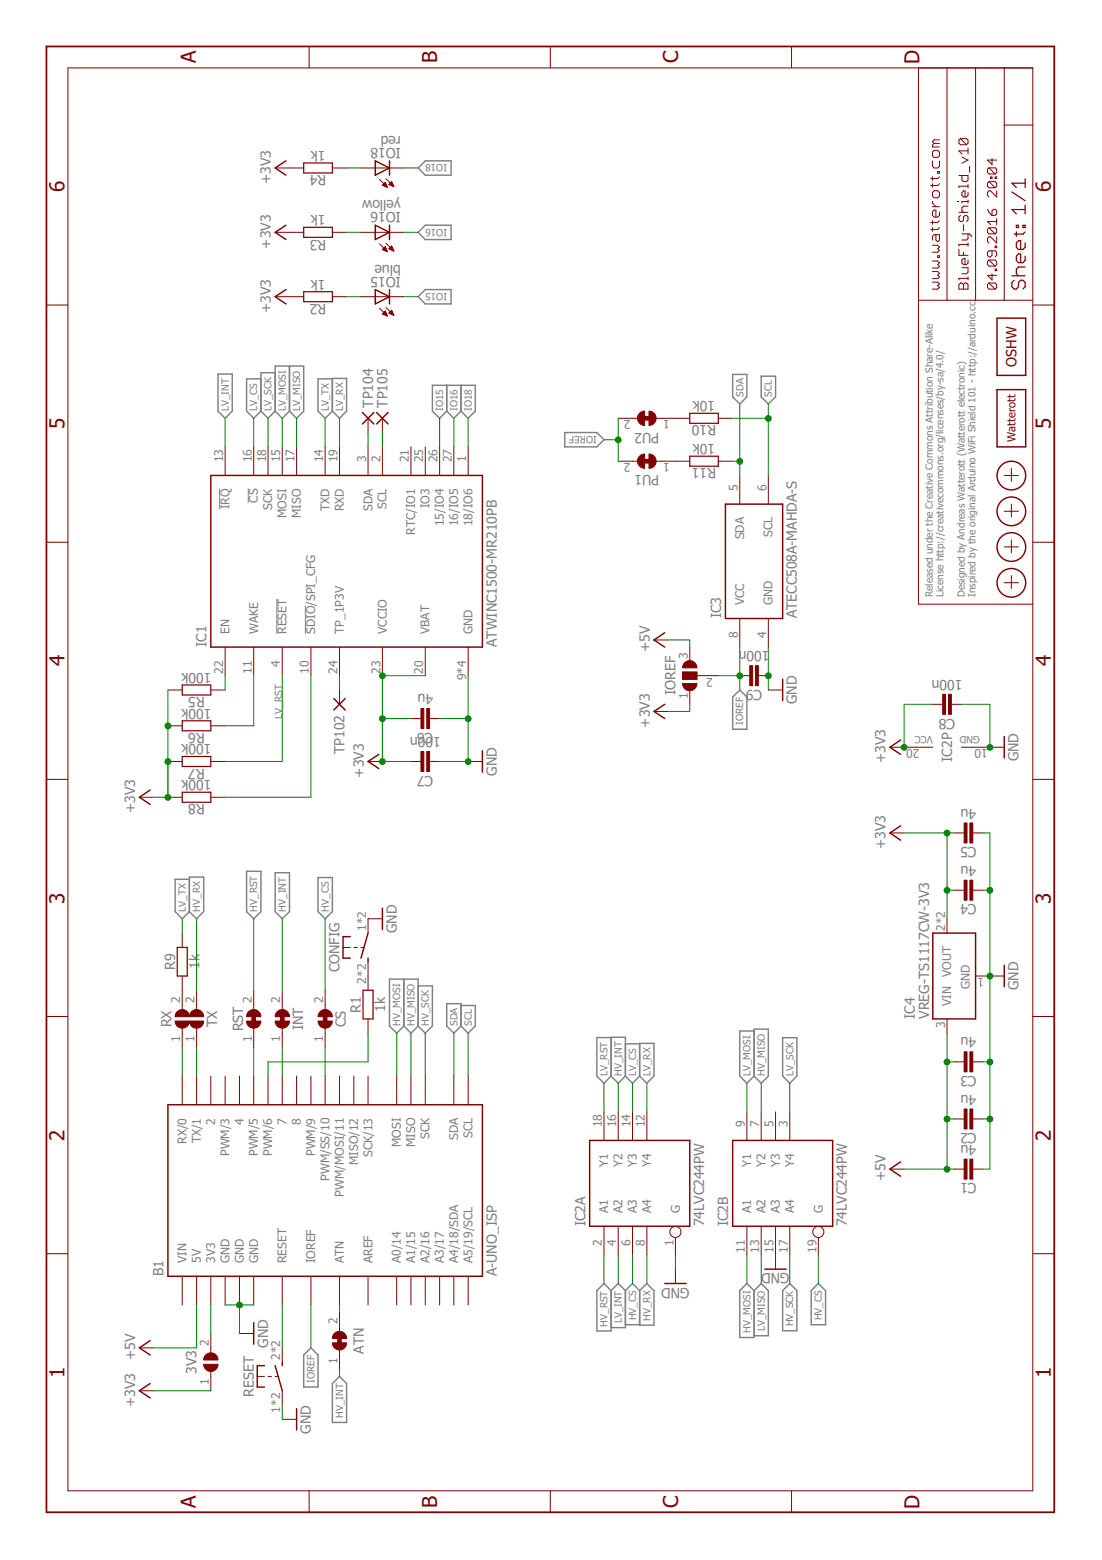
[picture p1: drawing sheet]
<svg xmlns="http://www.w3.org/2000/svg" width="210mm" height="297mm" viewBox="0 0 210 297" stroke-linecap="round" stroke-linejoin="round" font-family="sans-serif">
<path d="M41.8 93v4M47.3 93v2.7M52.7 114v6.7M58.2 115.4v5.3" fill="none" stroke="#808080" stroke-width=".19"/>
<g fill="none" stroke="#808080" stroke-width=".28">
<path d="M79.7 32l1.3-1.4h4.9v2.8h-4.9zM81 42.9h4.9v2.7h-4.9l-1.3-1.4zM81 55.1h4.9v2.8h-4.9l-1.3-1.4zM41.5 71.2h2.7v7.1l-1.3 1.4-1.4-1.4zM49.7 72.1h-2.7v6.2l1.3 1.4 1.4-1.4M49.7 78.3l1.4 1.4 1.3-1.4M52.4 71h-2.7v7.3M52.4 78.3v-8.6h5.4v8.6l-1.3 1.4-1.4-1.4M52.4 78.3l1.4 1.4 1.3-1.4M55.1 69.7v8.6M63.3 72.1h-2.7v6.2l1.3 1.4 1.4-1.4M63.3 72.1h2.7v6.2l-1.3 1.4-1.4-1.4z"/>
<path d="M85.1 78.3l-1.4 1.4-1.3-1.4v-4.9h8.1v4.9l-1.3 1.4-1.4-1.4M85.1 73.4v4.9M85.1 78.3l1.3 1.4 1.4-1.4M87.8 73.4v4.9M139.6 71.3h2.7v4.3l-1.4 1.3-1.3-1.3zM145 71.6h2.7v4l-1.4 1.3-1.3-1.3zM107.6 82.4h6.1l1.3 1.3-1.3 1.4h-6.1zM139.6 132.7l1.3-1.3 1.4 1.3v6.2h-2.7zM36.1 167h2.7v6.6l-1.4 1.3-1.3-1.3zM36.1 167.4h-2.7v6.2l1.3 1.3 1.4-1.3M47 165.9h2.7v7.7l-1.4 1.3-1.3-1.3zM52.4 166.2h2.7v7.4l-1.3 1.3-1.4-1.3z"/>
<path d="M60.6 167.1h2.7v6.5l-1.4 1.3-1.3-1.3zM76.9 195.4l-1.3 1.3-1.4-1.3v-9h5.5v9M76.9 186.4v9M76.9 195.4l1.4 1.3 1.4-1.3M79.7 187.7h2.7v7.7l-1.4 1.3-1.3-1.3M85.1 191.1h2.7v4.3l-1.4 1.3-1.3-1.3zM87.8 191.5h2.7v3.9l-1.3 1.3-1.4-1.3M116.4 197.6h-2.7v7.3l1.3 1.4 1.4-1.4M119.1 198.8h2.7M121.8 198.7h2.8v6.2l-1.4 1.4-1.4-1.4zM143.6 196h2.7v8.9l-1.3 1.4-1.4-1.4zM143.6 196.3h-2.7v8.6l1.4 1.4 1.3-1.4"/>
<path d="M149.1 197.6h2.7v7.3l-1.4 1.4-1.3-1.4zM116.4 204.9v-7.4h2.7v7.4M116.4 204.9l1.4 1.4 1.3-1.4M119.1 204.9l1.4 1.4 1.3-1.4M57.8 258l1.4-1.4 1.4 1.4v6.1h-2.8zM115 244.4l1.4 1.3v7.7h-2.7v-7.7zM116.4 245.7l1.4-1.3 1.3 1.3M119.1 252.2h2.7M119.1 245.7l1.4-1.3 1.3 1.3M119.1 245.7v7.1h-2.7M121.8 245.7l1.4-1.3 1.4 1.3v6.6h-2.8zM142.3 244.4l1.3 1.3v9h-2.7v-9z"/>
<path d="M143.6 245.7l1.4-1.3 1.3 1.3v8.6h-2.7M149.1 245.7l1.3-1.3 1.4 1.3v7.7h-2.7zM155.9 244.4l1.3 1.3v6.5h-2.7v-6.5zM64.7 262.1l1.3 1.3v7.4h-2.7v-7.4z"/>
</g>
<path d="M121.8 79.7h2.8M121.8 87.8h2.8M48.3 193.3v1.4M53.8 193.3v1.4M61.9 193.3v1.4M64.7 254.6v1.3" fill="none" stroke="#800000" stroke-width=".89"/>
<g fill="none" stroke="#800000" stroke-width=".19">
<path d="M12.9 12.9h183.8v271h-183.8zM58.9 8.8v4.1M104.8 8.8v4.1M150.8 8.8v4.1M174.9 12.9v102.1h21.8M180.4 12.9v44.3M185.8 12.9v44.3M191.3 12.9v44.3M52.4 32h5.4M63.3 32h2.7M68.7 32h8.2M72.3 34.2l1.5 1.5"/>
<path d="M72.8 35.3l1 .4M72.8 35.3l.6-.6 .4 1M72.9 35.2v.1M73 35.1v.2M73.1 35v.4M73.3 34.8v.7M73.4 34.8v.7M73.5 34l1.5 1.5M73.5 35.1v.5M73.7 35.4v.2M74.1 35.1l.5-.5 .4 .9zM74.2 35v.2"/>
<path d="M74.3 34.9v.3M74.4 34.7v.6M74.6 34.6v.7M74.7 34.8v.6M74.8 35.1v.4M75 35.5h.1M177.6 30.6v1l.3 .4h.7l.3-.4v-1M177.6 33.7v.6M177.6 35v.7M177.6 38.3v.4l.7 .6M177.6 39.3h1.3M177.9 36.3h.7l.3 .4v.6l-.3 .4h-.7l-.3-.4v-.6z"/>
<path d="M177.9 28.6h.7l.3 .4v.7l-.3 .3h-.7l-.3-.3v-.7zM177.9 27.3l-.3 .3v.4h1.3M177.9 27.3h1M178.6 32.7h.3v.3h-.3zM178.9 33.7l-.3 .3h-1.3M178.9 35l-.3 .3h-1.3M178.9 26.6h-1l-.3 .4 .3 .3M182.4 38.4h.2M182.6 33.4h1.8v.9l-.3 .3h-.6l-.3-.3v-.9M182.9 26.4l-.3 .3v.6l.3 .3h1.2M182.9 26.4h1.2l.3 .3v.6l-.3 .3M182.9 26.4l1.2 1.2"/>
<path d="M183.2 29.9l1.2 .6-1.2 .6M184.4 35.5h-1.8v.3M184.4 28.2v1.1M184.4 35.2v.6M184.4 36.6v.6l-.3 .3h-.6l-.3-.3v-.6l.3-.3h.3v1.2M184.4 38.1v.6M184.4 38.4h-1.2v.3M184.4 39.3h-.9l-.3 .3v.5l.3 .3M184.4 28.7h-1.8l.6 .6M184.7 31.7v1.1M188.1 39.9l.3 .5 .6 .6M188.4 34.6h1.1l.3 .3v.6l-.3 .3"/>
<path d="M188.4 32l-.3 .2v.6l.3 .3h1.1M188.4 34.6l-.3 .3v.6l.3 .3h1.1M188.4 32h1.1l.3 .2v.6l-.3 .3M188.4 34.6l1.1 1.2M188.4 32l1.1 1.1M188.7 33.7h.3v.3h-.3zM189 30.2v1.2l-.9-.9h1.7M189.5 33.7h.3v.3h-.3zM189.8 36.3v1.2l-1.1-1.2h-.3l-.3 .3v.6l.3 .3M191.3 23.8h5.4M8.8 58.1h4.1M52.4 44.2h5.4"/>
<path d="M52.4 56.5h5.4M63.3 44.2h2.7M63.3 56.5h2.7M68.7 44.2h8.2M68.7 56.5h8.2M72.3 46.4l1.5 1.5M72.3 58.7l1.5 1.5M72.8 47.5l1 .4M72.8 47.5l.6-.5 .4 .9M72.8 59.8l1 .4M72.8 59.8l.6-.6 .4 1M72.9 47.5h.1"/>
<path d="M72.9 59.7v.1M73 47.3v.3M73 59.6v.2M73.1 47.2v.4M73.1 59.5v.4M73.3 47.1v.6M73.3 59.3v.6M73.4 47v.8M73.4 59.3v.7M73.5 46.3l1.5 1.5M73.5 58.5l1.5 1.5M73.5 47.3v.5"/>
<path d="M73.5 59.6v.5M73.7 47.6v.3M73.7 59.9v.2M74.1 47.4l.5-.6 .4 1zM74.1 59.6l.5-.5 .4 .9zM74.2 47.2v.2M74.2 59.5v.2M74.3 47.1v.4M74.3 59.4v.3M74.4 47v.5M74.4 59.2v.6M74.6 46.9v.7"/>
<path d="M74.6 59.1v.8M74.7 47.1v.5M74.7 59.3v.6M74.8 47.4v.3M74.8 59.6v.4M75 47.7v.1M75 59.9v.1M174.9 57.2h21.8M177.6 53.7h1l.3 .3-.3 .4 .3 .3-.3 .4h-1M177.6 51.7h1l.3 .3-.3 .4 .3 .3-.3 .3h-1M177.6 49.7h1l.3 .3-.3 .4 .3 .3-.3 .3h-1M177.6 46.7h1l.3 .3-.3 .4 .3 .3-.3 .3h-1"/>
<path d="M177.6 42v.7M177.6 43.3v.7M178.3 44.7v1l.3 .3 .3-.3v-1h-1l-.3 .3v.7M178.6 48.7h.3v.3h-.3zM178.9 40.3v.7l-.3 .3h-.7l-.3-.3v-.7l.3-.3h.4v1.3M178.9 43.3l-.3 .4h-1.3M178.9 42l-.3 .4h-1.3M182.6 54.2l.3-.3h.3l.3 .3 .3-.3h.3l.3 .3v.9h-1.8zM182.6 47.5v1.1h1.8M182.6 40.4h1.8M182.9 41l-.3 .3v.6l.3 .3h.3l.3-.3v-.6l.3-.3h.3l.3 .3v.6l-.3 .3M183.2 51h1.2v.8l-.3 .3h-.9"/>
<path d="M183.2 44.5h1.5l.3 .3v.3M183.5 42.8v1.1M183.5 48v.6M183.5 54.2v.9M184.4 46.6h-1.8v.3M184.4 53h-1.8v.3M184.4 44.5v.9l-.3 .3h-.9M184.4 46.3v.6M184.4 49.5v.6l-.3 .3h-.6l-.3-.3v-.6l.3-.3h.3v1.2M184.4 52.7v.6M188.4 53.9l-.3 .3v.6l.3 .3h1.1M188.4 53.9h1.1l.3 .3v.6l-.3 .3"/>
<path d="M188.4 43.4l-.3 .2v.6l.3 .3h1.1M188.4 49.5l-.3 .3v.6l.3 .3h1.1M188.4 43.4h1.1l.3 .2v.6l-.3 .3M188.4 49.5h1.1l.3 .3v.6l-.3 .3M188.4 53.9l1.1 1.2M188.4 49.5l1.1 1.2M188.4 43.4l1.1 1.1M189 40.1l.3-.2h.2l.3 .2v.6l-.3 .3h-.5zM189 47.8v.8l-.3 .3h-.3l-.3-.3v-.6l.3-.2h1.1l.3 .2v.6l-.3 .3M189 52.1v1.2l-.9-.9h1.7M189.5 46.9h.3v.3h-.3zM189.5 51.2h.3v.3h-.3z"/>
<path d="M189.8 42.2h-1.7l.6 .6M189.8 45.1v1.2l-1.1-1.2h-.3l-.3 .3v.6l.3 .3M189.8 41.6v1.2M196.7 58.1h4.1M70.1 79.7v2.7M72.8 79.7v2.7M117.8 79.7h3.6M125 79.7h6.4M136.8 79.7h2.8M42.9 85.1v5.4M48.3 85.1v5.4M51.1 85.1v5.4"/>
<path d="M53.8 85.1v5.4M56.5 85.1v5.4M61.9 85.1v5.4M64.7 85.1v5.4M70.1 85.1v5.4M72.8 85.1v5.4M78.3 85.1v5.4M81 85.1v5.4M83.7 85.1v5.4M86.4 85.1v5.4M89.2 85.1v5.4M117.8 87.8h3.6"/>
<path d="M125 87.8h6.4M136.8 87.8h2.8M140.9 90.5v5.5M146.3 90.5v5.5M191.3 97.3h2.7M191.3 90.5h2.7M192.6 89.2v2.4M192.6 96v2.4M8.8 103.3h4.1M140.9 117.8v5.4M146.3 117.8v5.4M191.3 104.1h2.7"/>
<path d="M191.3 111h2.7M192.6 102.8v2.4M192.6 109.6v2.5M196.7 103.3h4.1M32 131.4h2.7M32 138.2h2.7M40.2 131.4h2.7M40.2 138.2h2.7M42.9 123.2v5.5M48.3 123.2v5.5M53.8 123.2v5.5M59.2 123.2v5.5"/>
<path d="M64.7 123.2v5.5M64.7 131.4v2.7M72.8 123.2v5.5M78.3 136.8h1.9M81 123.2v5.5M81.8 136.8h1.9M89.2 123.2v5.5M124.6 135.5h2.7M124.6 121.9h2.7M130 128h2.7v1.3h-2.7zM131.4 123.2v2.7M131.4 131.4v2.7"/>
<path d="M132.7 128.7h4.1M140.9 128.7h1.9M144.4 128.7h1.9M146.3 131.4h2.8M177.7 134.1h1.9M181.2 134.1h1.9M8.8 148.4h4.1M26.5 151.8h2.8M32 145h2.7M32 151.8h2.7M40.2 145h2.7M40.2 151.8h2.7"/>
<path d="M70.1 145h2.7M78.3 145h1.9M81.8 145h1.9M89.2 145h2.7M169.5 158.6h2.7M169.5 142.3h8.2M181.8 158.6h1.9M183.1 142.3h8.2M185.3 158.6h1.9M196.7 148.4h4.1M34.7 177.7v2.7M72.8 174.9h-2.7v2.8"/>
<path d="M180.4 174.9v2.8M181.8 169.5h1.9M185.3 169.5h1.9M8.8 193.5h4.1M34.7 185.8v6.4M34.7 195.8v3.7M37.4 188.6v3.6M37.4 195.8v3.7M48.3 188.6v3.6M48.3 195.8v3.7M53.8 188.6v3.6M53.8 195.8v3.7"/>
<path d="M61.9 188.6v3.6M61.9 195.8v3.7M65.3 180.4h1.4M67.4 180.4h.7M68.7 180.4h.7M70.1 183.1v5.5M70.1 194v2.7M180.4 194v2.7M185.8 185.8h5.5M196.7 193.5h4.1M34.7 204.9v5.5M37.4 204.9v5.5"/>
<path d="M40.2 204.9v5.5M42.9 204.9v5.5M45.6 204.9v5.5M48.3 204.9v5.5M51.1 204.9v5.5M53.8 204.9v5.5M56.5 204.9v5.5M59.2 204.9v5.5M61.9 204.9v5.5M64.7 204.9v5.5M67.4 204.9v5.5M70.1 204.9v5.5"/>
<path d="M75.6 204.9v5.5M78.3 204.9v5.5M81 204.9v5.5M86.4 204.9v5.5M89.2 204.9v5.5M115 211.7v5.4M117.8 211.7v5.4M120.5 211.7v5.4M123.2 211.7v5.4M142.3 211.7v5.4M145 211.7v5.4M147.7 211.7v5.4"/>
<path d="M150.4 211.7v5.4M181.8 213.1h1.9M181.8 202.2h1.9M185.3 213.1h1.9M185.3 202.2h1.9M8.8 238.7h4.1M115 233.5v5.4M117.8 233.5v5.4M120.5 233.5v5.4M123.2 233.5v5.4M128.7 235.6v3.3M142.3 233.5v5.4"/>
<path d="M145 233.5v5.4M147.7 233.5v8.2M150.4 233.5v5.4M155.9 235.6v3.3M169.5 222.6h2.7M181.8 222.6h1.9M185.3 222.6h1.9M196.7 238.7h4.1M26.5 256.6h2.8M34.7 243v5.5M37.4 243v5.5M40.2 243v5.5"/>
<path d="M40.2 253.9v3.7M42.9 243v5.5M45.6 243v5.5M45.6 253.9h2.7M48.3 243v5.5M53.8 243v5.5M53.8 256.6v2.8M59.2 243v5.5M64.7 243v5.5M64.7 249.8v3.7M64.7 257v3.7M70.1 243v5.5"/>
<path d="M75.6 243v5.5M78.3 243v5.5M81 243v5.5M83.7 243v5.5M86.4 243v5.5M89.2 243v5.5M128.7 241.7v2.7M26.5 264.8h2.8M40.2 261.1v3.7M49 262.1h1.4M51.1 262.1h.6M52.4 262.1h.7"/>
<path d="M53.8 264.8v2.7M53.8 270.3h2.7M58.9 283.9v4.1M104.8 283.9v4.1M150.8 283.9v4.1"/>
<circle cx="128.7" cy="234.6" r="1.06"/>
<circle cx="155.9" cy="234.6" r="1.06"/>
</g>
<g fill="none" stroke="#800000" stroke-width=".28">
<path d="M54.5 30.6l-2.1 1.4 2.1 1.4M71.5 30.6l2.7 1.4-2.7 1.4zM74.2 30.6v2.8M54.5 42.9l-2.1 1.3 2.1 1.4M54.5 55.1l-2.1 1.4 2.1 1.4M71.5 42.9l2.7 1.3-2.7 1.4zM71.5 55.1l2.7 1.4-2.7 1.4zM74.2 42.9v2.7M74.2 55.1v2.8M69 78.5l2.2 2.2M71.2 78.5l-2.2 2.2M71.7 78.5l2.2 2.2"/>
<path d="M73.9 78.5l-2.2 2.2M189.9 74.2h5.5v10.9h-5.5zM189.9 60.6h5.5v10.9h-5.5zM40.2 90.5h51.7v32.7h-51.7zM138.2 96h10.9v21.8h-10.9zM63.6 133l2.1 2.2M65.7 133l-2.1 2.2M126.6 134.1l-2 1.4 2 1.3M126.6 120.5l-2 1.4 2 1.3M149.1 129.3v4.1M28.6 150.4l-2.1 1.4 2.1 1.4M72.2 143.6l-2.1 1.4 2.1 1.3"/>
<path d="M91.9 143v4M171.5 157.2l-2 1.4 2 1.4M171.5 140.9l-2 1.4 2 1.3M191.3 140.2v4.1M66.7 178.4h-1.4v4h1.4M70.1 177.7l-1.4 4.7M72.8 172.9v4.1M177.7 177.7h8.1v16.3h-8.1zM70.1 182.4v.7M191.3 183.8v4.1M32 210.4h59.9v32.6h-59.9zM112.3 217.1h19.1v16.4h-19.1z"/>
<path d="M139.6 217.1h19v16.4h-19zM171.5 221.2l-2 1.4 2 1.4M28.6 255.3l-2.1 1.3 2.1 1.4M48.3 251.9v4M53.8 259.4v.6M126.6 244.4h4.1M145.7 241.7h4.1M28.6 263.4l-2.1 1.4 2.1 1.4M50.4 260h-1.4v4.1h1.4M52.4 260l1.4 4.8M56.5 268.2v4.1"/>
<circle cx="192.6" cy="97.4" r="2.73"/>
<circle cx="192.6" cy="90.6" r="2.73"/>
<circle cx="192.6" cy="111" r="2.73"/>
<circle cx="192.6" cy="104.2" r="2.73"/>
</g>
<path d="M8.8 8.8h192v279.2h-192z" fill="none" stroke="#800000" stroke-width=".34"/>
<g fill="none" stroke="#800000" stroke-width=".23">
<path d="M57.8 31h5.5v1.9h-5.5zM192.7 36.6l2.6 1.6M195.3 39.9h-2.6l.9 .8M195.3 34v1.7M195.3 39.1v1.6M195.3 34.9h-2.6l.9 .8M57.8 43.3h5.5v1.9h-5.5zM57.8 55.5h5.5v1.9h-5.5zM192.7 52.5h2.6M193.2 53.4l-.5 .4v.8l.5 .4h.4l.4-.4v-.8l.4-.4h.4l.5 .4v.8l-.5 .4M193.6 42.9h.4v.4h-.4zM193.6 44.2v.8"/>
<path d="M194.8 42.9h.5v.4h-.5zM195.3 46.2v.9l-.5 .4h-.8l-.4-.4v-.9l.4-.4h.4v1.7M195.3 48.8v.8l-.5 .4h-.8l-.4-.4v-.8l.4-.5h.4v1.7M195.3 50.8h-1.3l-.4 .5v.8l.4 .4M195.3 44.2l-.5 .4h-1.6M131.4 78.7h5.4v1.9h-5.4zM131.4 86.9h5.4v1.9h-5.4zM34.7 130.4h5.5v1.9h-5.5zM34.7 137.2h5.5v1.9h-5.5zM34.7 144h5.5v1.9h-5.5zM34.7 150.9h5.5v1.9h-5.5zM33.8 180.4h1.9v5.4h-1.9z"/>
<path d="M69.2 188.6h1.9v5.4h-1.9z"/>
</g>
<g fill="#800000" stroke="#800000" stroke-width=".19">
<path d="M39.2 258a1.37 1.37 0 0 1 1.5-.3 1.37 1.37 0 0 1 .8 1.3h-2.7l.1-.5z" fill-rule="evenodd"/>
<path d="M38.8 259.8h2.7a1.37 1.37 0 0 1-1.3 1.3 1.37 1.37 0 0 1-1.4-1.3z" fill-rule="evenodd"/>
<path d="M130.4 126.2a1.35 1.35 0 0 1 1.5-.3 1.35 1.35 0 0 1 .8 1.3h-2.7l.1-.5z" fill-rule="evenodd"/>
<path d="M130 130.2h2.7a1.37 1.37 0 0 1-1.3 1.3 1.37 1.37 0 0 1-1.4-1.3z" fill-rule="evenodd"/>
<path d="M63.7 253.9a1.37 1.37 0 0 1 1.5-.3 1.37 1.37 0 0 1 .8 1.3h-2.7l.1-.5z" fill-rule="evenodd"/>
<path d="M63.3 255.7h2.7a1.35 1.35 0 0 1-1.3 1.4 1.35 1.35 0 0 1-1.4-1.4z" fill-rule="evenodd"/>
<path d="M33.7 192.6a1.35 1.35 0 0 1 1.5-.3 1.35 1.35 0 0 1 .9 1.3h-2.7v-.5z" fill-rule="evenodd"/>
<path d="M33.4 194.4h2.7a1.35 1.35 0 0 1-1.4 1.4 1.35 1.35 0 0 1-1.3-1.4z" fill-rule="evenodd"/>
<path d="M36.5 192.6a1.35 1.35 0 0 1 1.5-.3 1.35 1.35 0 0 1 .8 1.3h-2.7z" fill-rule="evenodd"/>
<path d="M36.1 194.4h2.7a1.37 1.37 0 0 1-1.4 1.4 1.37 1.37 0 0 1-1.3-1.4z" fill-rule="evenodd"/>
<path d="M47.3 192.6a1.37 1.37 0 0 1 1.5-.3 1.37 1.37 0 0 1 .9 1.3h-2.7v-.5z" fill-rule="evenodd"/>
<path d="M47 194.4h2.7a1.37 1.37 0 0 1-1.4 1.4 1.37 1.37 0 0 1-1.3-1.4z" fill-rule="evenodd"/>
<path d="M52.8 192.6a1.35 1.35 0 0 1 1.5-.3 1.35 1.35 0 0 1 .8 1.3h-2.7l.1-.5z" fill-rule="evenodd"/>
<path d="M52.4 194.4h2.7a1.37 1.37 0 0 1-1.3 1.4 1.37 1.37 0 0 1-1.4-1.4z" fill-rule="evenodd"/>
<path d="M61 192.6a1.35 1.35 0 0 1 1.5-.3 1.35 1.35 0 0 1 .8 1.3h-2.7v-.5z" fill-rule="evenodd"/>
<path d="M60.6 194.4h2.7a1.37 1.37 0 0 1-1.4 1.4 1.37 1.37 0 0 1-1.3-1.4z" fill-rule="evenodd"/>
<path d="M121.8 86.8l1-.4v2.8a1.36 1.36 0 0 1-1.3-.9 1.36 1.36 0 0 1 .3-1.5z" fill-rule="evenodd"/>
<path d="M123.6 86.4a1.37 1.37 0 0 1 1.4 1.4 1.37 1.37 0 0 1-1.4 1.4z" fill-rule="evenodd"/>
<path d="M121.8 78.7l1-.4v2.7a1.36 1.36 0 0 1-1.3-.8 1.36 1.36 0 0 1 .3-1.5z" fill-rule="evenodd"/>
<path d="M123.6 78.3a1.37 1.37 0 0 1 1.4 1.3 1.37 1.37 0 0 1-1.4 1.4z" fill-rule="evenodd"/>
</g>
<g fill="#800000" stroke="#800000" stroke-width=".19">
<path d="M183.6 211.2h.6v3.8h-.6z"/>
<path d="M184.7 211.2h.6v3.8h-.6z"/>
<path d="M183.6 200.3h.6v3.8h-.6z"/>
<path d="M184.7 200.3h.6v3.8h-.6z"/>
<path d="M183.6 167.6h.6v3.8h-.6z"/>
<path d="M184.7 167.6h.6v3.8h-.6z"/>
<path d="M183.6 156.7h.6v3.8h-.6z"/>
<path d="M184.7 156.7h.6v3.8h-.6z"/>
<path d="M80.2 143.1h.5v3.8h-.5z"/>
<path d="M81.3 143.1h.5v3.8h-.5z"/>
<path d="M80.2 134.9h.5v3.8h-.5z"/>
<path d="M81.3 134.9h.5v3.8h-.5z"/>
<path d="M130 128h2.7v1.3h-2.7z"/>
<path d="M179.6 132.2h.5v3.8h-.5z"/>
<path d="M180.7 132.2h.5v3.8h-.5z"/>
<path d="M142.8 126.7h.6v3.9h-.6z"/>
<path d="M143.9 126.7h.5v3.9h-.5z"/>
<path d="M183.6 220.7h.6v3.8h-.6z"/>
<path d="M184.7 220.7h.6v3.8h-.6z"/>
</g>
<g fill="none" stroke="#008000" stroke-width=".19">
<path d="M66 32h2.7M76.9 32h2.8M66 44.2h2.7M66 56.5h2.7M76.9 44.2h2.8M76.9 56.5h2.8M42.9 79.7v5.4M48.3 79.7v5.4M51.1 79.7v5.4M53.8 79.7v5.4M56.5 79.7v5.4M61.9 79.7v5.4"/>
<path d="M64.7 79.7v5.4M83.7 79.7v5.4M86.4 79.7v5.4M89.2 79.7v5.4M117.8 79.7v8.1M139.6 79.7h6.7M140.9 76.9v13.6M146.3 76.9v13.6M70.1 82.4v2.7M72.8 82.4v2.7M115 83.7h2.8M139.6 87.8h1.3"/>
<path d="M32 131.4v20.4h-2.7M42.9 128.7v2.7M48.3 128.7v9.5h-5.4M53.8 128.7v16.3h-10.9M59.2 128.7v23.1h-16.3M64.7 128.7v2.7M72.8 136.8h5.5M81 128.7h-8.2v16.3h5.5M83.7 136.8h5.5M89.2 128.7v16.3h-5.5M127.3 121.9h4.1v1.3M131.4 134.1v1.4h-4.1"/>
<path d="M136.8 128.7h4.1M140.9 123.2v8.2M146.3 123.2v8.2M177.7 134.1h-5.5v8.2M183.1 134.1h5.5v8.2M172.2 158.6h9.6M180.4 158.6v16.3M187.2 158.6h1.4v64h-1.4M34.7 174.9v2.8M37.4 174.9v13.7M48.3 174.9v13.7M53.8 174.9v13.7"/>
<path d="M61.9 174.9v13.7M180.4 169.5h1.4M187.2 169.5h1.4M34.7 199.5v5.4M37.4 199.5v5.4M48.3 199.5v5.4M53.8 199.5v5.4M61.9 199.5v5.4M70.1 196.7v5.5h-19v2.7M75.6 196.7v8.2M78.3 196.7v8.2M81 196.7v8.2"/>
<path d="M86.4 196.7v8.2M89.2 196.7v8.2M180.4 196.7v25.9M115 206.3v5.4M117.8 206.3v5.4M120.5 206.3v5.4M123.2 206.3v5.4M142.3 206.3v5.4M145 206.3v5.4M150.4 206.3v5.4M180.4 213.1h1.4M180.4 202.2h1.4"/>
<path d="M187.2 213.1h1.4M187.2 202.2h1.4M115 238.9v5.5M117.8 238.9v5.5M120.5 238.9v5.5M123.2 238.9v5.5M128.7 238.9v2.8M142.3 238.9v5.5M145 238.9v5.5M150.4 238.9v5.5M155.9 238.9v5.5M172.2 222.6h9.6"/>
<path d="M37.4 248.5v8.1h-8.1M40.2 248.5v5.4M42.9 248.5h5.4M45.6 248.5v5.4M53.8 248.5v8.1M59.2 248.5v8.1M64.7 248.5v1.3M29.3 264.8h10.9M53.8 267.5v2.8M64.7 260.7v1.4"/>
</g>
<g fill="#008000" stroke="#008000" stroke-width=".19">
<circle cx="180.4" cy="158.6" r=".55"/>
<circle cx="180.4" cy="169.5" r=".55"/>
<circle cx="72.8" cy="128.7" r=".55"/>
<circle cx="72.8" cy="145" r=".55"/>
<circle cx="72.8" cy="136.8" r=".55"/>
<circle cx="32" cy="138.2" r=".55"/>
<circle cx="32" cy="145" r=".55"/>
<circle cx="32" cy="151.8" r=".55"/>
<circle cx="172.2" cy="142.3" r=".55"/>
<circle cx="45.6" cy="248.5" r=".55"/>
<circle cx="188.6" cy="185.9" r=".55"/>
<circle cx="188.6" cy="202.2" r=".55"/>
<circle cx="188.6" cy="169.5" r=".55"/>
<circle cx="188.6" cy="213.1" r=".55"/>
<circle cx="89.2" cy="145" r=".55"/>
<circle cx="89.2" cy="136.8" r=".55"/>
<circle cx="188.6" cy="142.3" r=".55"/>
<circle cx="146.3" cy="128.7" r=".55"/>
<circle cx="180.4" cy="213.1" r=".55"/>
<circle cx="180.4" cy="202.2" r=".55"/>
<circle cx="180.4" cy="222.6" r=".55"/>
<circle cx="140.9" cy="87.8" r=".55"/>
<circle cx="146.3" cy="79.7" r=".55"/>
<circle cx="140.9" cy="128.7" r=".55"/>
<circle cx="117.8" cy="83.8" r=".55"/>
</g>
<g font-size="3.9" fill="#800000">
<text x="37.3" y="12.1" transform="rotate(-90 37.3 12.1)">A</text>
<text x="83.2" y="12.1" transform="rotate(-90 83.2 12.1)">B</text>
<text x="129.2" y="12.1" transform="rotate(-90 129.2 12.1)">C</text>
<text x="175.1" y="12.2" transform="rotate(-90 175.1 12.2)">D</text>
<text x="12.3" y="36.6" transform="rotate(-90 12.3 36.6)">6</text>
<text x="200.2" y="36.6" transform="rotate(-90 200.2 36.6)">6</text>
<text x="12.3" y="81.7" transform="rotate(-90 12.3 81.7)">5</text>
<text x="200.2" y="81.7" transform="rotate(-90 200.2 81.7)">5</text>
<text x="12.3" y="126.9" transform="rotate(-90 12.3 126.9)">4</text>
<text x="200.2" y="126.9" transform="rotate(-90 200.2 126.9)">4</text>
<text x="12.3" y="172.1" transform="rotate(-90 12.3 172.1)">3</text>
<text x="200.2" y="172.1" transform="rotate(-90 200.2 172.1)">3</text>
<text x="12.3" y="217.2" transform="rotate(-90 12.3 217.2)">2</text>
<text x="200.2" y="217.2" transform="rotate(-90 200.2 217.2)">2</text>
<text x="12.3" y="262.4" transform="rotate(-90 12.3 262.4)">1</text>
<text x="200.2" y="262.4" transform="rotate(-90 200.2 262.4)">1</text>
<text x="37.3" y="287.1" transform="rotate(-90 37.3 287.1)">A</text>
<text x="83.2" y="287.1" transform="rotate(-90 83.2 287.1)">B</text>
<text x="129.2" y="287.1" transform="rotate(-90 129.2 287.1)">C</text>
<text x="175.1" y="287.2" transform="rotate(-90 175.1 287.2)">D</text>
</g>
<g font-size="2.7" fill="#808080">
<text x="62" y="28.7" transform="rotate(-180 62 28.7)">1k</text>
<text x="76.4" y="25.9" transform="rotate(-180 76.4 25.9)">red</text>
<text x="76.4" y="28.2" transform="rotate(-180 76.4 28.2)">IO18</text>
<text x="51.6" y="35.1" transform="rotate(-90 51.6 35.1)">+3V3</text>
<text x="62.1" y="33.4" transform="rotate(-180 62.1 33.4)">R4</text>
<text x="62" y="41" transform="rotate(-180 62 41)">1k</text>
<text x="76.4" y="38.1" transform="rotate(-180 76.4 38.1)">yellow</text>
<text x="76.4" y="40.4" transform="rotate(-180 76.4 40.4)">IO16</text>
<text x="51.6" y="47.3" transform="rotate(-90 51.6 47.3)">+3V3</text>
<text x="62.1" y="45.6" transform="rotate(-180 62.1 45.6)">R3</text>
<text x="62" y="53.2" transform="rotate(-180 62 53.2)">1k</text>
<text x="76.4" y="50.4" transform="rotate(-180 76.4 50.4)">blue</text>
<text x="76.4" y="52.7" transform="rotate(-180 76.4 52.7)">IO15</text>
<text x="51.6" y="59.6" transform="rotate(-90 51.6 59.6)">+3V3</text>
<text x="62.1" y="57.9" transform="rotate(-180 62.1 57.9)">R2</text>
<text x="71.1" y="77.6" transform="rotate(-90 71.1 77.6)">TP104</text>
<text x="73.8" y="77.6" transform="rotate(-90 73.8 77.6)">TP105</text>
<text x="136.2" y="76.4" transform="rotate(-180 136.2 76.4)">10k</text>
<text x="125.6" y="82.4" transform="rotate(-180 125.6 82.4)">PU2</text>
<text x="136.4" y="81" transform="rotate(-180 136.4 81)">R10</text>
<text x="136.2" y="84.5" transform="rotate(-180 136.2 84.5)">10k</text>
<text x="136.4" y="89.2" transform="rotate(-180 136.4 89.2)">R11</text>
<text x="125.6" y="90.5" transform="rotate(-180 125.6 90.5)">PU1</text>
<text x="137.4" y="117.8" transform="rotate(-90 137.4 117.8)">IC3</text>
<text x="151.8" y="117.8" transform="rotate(-90 151.8 117.8)">ATECC508A-MAHDA-S</text>
<text x="39.3" y="123.2" transform="rotate(-90 39.3 123.2)">IC1</text>
<text x="94.6" y="123.2" transform="rotate(-90 94.6 123.2)">ATWINC1500-MR210PB</text>
<text x="123.7" y="124.1" transform="rotate(-90 123.7 124.1)">+5V</text>
<text x="146.6" y="124" transform="rotate(-180 146.6 124)">100n</text>
<text x="40.3" y="128.1" transform="rotate(-180 40.3 128.1)">100k</text>
<text x="145.2" y="131.4" transform="rotate(-180 145.2 131.4)">C9</text>
<text x="183.3" y="129.5" transform="rotate(-180 183.3 129.5)">100n</text>
<text x="39" y="132.7" transform="rotate(-180 39 132.7)">R5</text>
<text x="40.3" y="134.9" transform="rotate(-180 40.3 134.9)">100k</text>
<text x="82.5" y="132.2" transform="rotate(-180 82.5 132.2)">4u</text>
<text x="128.7" y="132.4" transform="rotate(-90 128.7 132.4)">IOREF</text>
<text x="151.8" y="134.1" transform="rotate(-90 151.8 134.1)">GND</text>
<text x="181.9" y="136.8" transform="rotate(-180 181.9 136.8)">C8</text>
<text x="39" y="139.5" transform="rotate(-180 39 139.5)">R6</text>
<text x="40.3" y="141.7" transform="rotate(-180 40.3 141.7)">100k</text>
<text x="65.6" y="143.6" transform="rotate(-90 65.6 143.6)">TP102</text>
<text x="82.5" y="139.5" transform="rotate(-180 82.5 139.5)">C6</text>
<text x="83.9" y="140.4" transform="rotate(-180 83.9 140.4)">100n</text>
<text x="123.7" y="138.5" transform="rotate(-90 123.7 138.5)">+3V3</text>
<text x="39" y="146.4" transform="rotate(-180 39 146.4)">R7</text>
<text x="40.3" y="148.5" transform="rotate(-180 40.3 148.5)">100k</text>
<text x="69.3" y="148.1" transform="rotate(-90 69.3 148.1)">+3V3</text>
<text x="82.5" y="147.7" transform="rotate(-180 82.5 147.7)">C7</text>
<text x="94.6" y="147.7" transform="rotate(-90 94.6 147.7)">GND</text>
<text x="168.7" y="145.3" transform="rotate(-90 168.7 145.3)">+3V3</text>
<text x="181.3" y="145" transform="rotate(-90 181.3 145)">IC2P</text>
<text x="194" y="145" transform="rotate(-90 194 145)">GND</text>
<text x="25.7" y="154.9" transform="rotate(-90 25.7 154.9)">+3V3</text>
<text x="39" y="153.2" transform="rotate(-180 39 153.2)">R8</text>
<text x="186" y="154" transform="rotate(-180 186 154)">4u</text>
<text x="168.7" y="161.7" transform="rotate(-90 168.7 161.7)">+3V3</text>
<text x="186" y="161.3" transform="rotate(-180 186 161.3)">C5</text>
<text x="186" y="164.9" transform="rotate(-180 186 164.9)">4u</text>
<text x="186" y="172.2" transform="rotate(-180 186 172.2)">C4</text>
<text x="75.6" y="177.7" transform="rotate(-90 75.6 177.7)">GND</text>
<text x="33.4" y="184.7" transform="rotate(-90 33.4 184.7)">R9</text>
<text x="38" y="184.5" transform="rotate(-90 38 184.5)">1k</text>
<text x="64.7" y="185.2" transform="rotate(-90 64.7 185.2)">CONFIG</text>
<text x="194" y="188.6" transform="rotate(-90 194 188.6)">GND</text>
<text x="32.7" y="195.6" transform="rotate(-90 32.7 195.6)">RX</text>
<text x="41.4" y="195.6" transform="rotate(-90 41.4 195.6)">TX</text>
<text x="46.3" y="196.4" transform="rotate(-90 46.3 196.4)">RST</text>
<text x="57.7" y="196.2" transform="rotate(-90 57.7 196.2)">INT</text>
<text x="65.9" y="195.6" transform="rotate(-90 65.9 195.6)">CS</text>
<text x="68.7" y="192.9" transform="rotate(-90 68.7 192.9)">R1</text>
<text x="73.4" y="192.7" transform="rotate(-90 73.4 192.7)">1k</text>
<text x="174.3" y="194" transform="rotate(-90 174.3 194)">IC4</text>
<text x="177" y="194" transform="rotate(-90 177 194)">VREG-TS1117CW-3V3</text>
<text x="186" y="197.5" transform="rotate(-180 186 197.5)">4u</text>
<text x="186" y="208.4" transform="rotate(-180 186 208.4)">4u</text>
<text x="186" y="204.9" transform="rotate(-180 186 204.9)">C3</text>
<text x="186" y="215.8" transform="rotate(-180 186 215.8)">C2</text>
<text x="186" y="218" transform="rotate(-180 186 218)">4u</text>
<text x="168.7" y="224.9" transform="rotate(-90 168.7 224.9)">+5V</text>
<text x="186" y="225.3" transform="rotate(-180 186 225.3)">C1</text>
<text x="111.5" y="233.5" transform="rotate(-90 111.5 233.5)">IC2A</text>
<text x="134.1" y="233.5" transform="rotate(-90 134.1 233.5)">74LVC244PW</text>
<text x="138.7" y="233.5" transform="rotate(-90 138.7 233.5)">IC2B</text>
<text x="161.3" y="233.5" transform="rotate(-90 161.3 233.5)">74LVC244PW</text>
<text x="31.2" y="243" transform="rotate(-90 31.2 243)">B1</text>
<text x="94.6" y="243" transform="rotate(-90 94.6 243)">A-UNO_ISP</text>
<text x="131.3" y="245.2" transform="rotate(-180 131.3 245.2)">GND</text>
<text x="150.4" y="242.5" transform="rotate(-180 150.4 242.5)">GND</text>
<text x="51.1" y="256.6" transform="rotate(-90 51.1 256.6)">GND</text>
<text x="69.3" y="257.8" transform="rotate(-90 69.3 257.8)">ATN</text>
<text x="25.7" y="258.9" transform="rotate(-90 25.7 258.9)">+5V</text>
<text x="37.4" y="261.6" transform="rotate(-90 37.4 261.6)">3V3</text>
<text x="25.7" y="267.9" transform="rotate(-90 25.7 267.9)">+3V3</text>
<text x="48.3" y="266" transform="rotate(-90 48.3 266)">RESET</text>
<text x="59.2" y="273" transform="rotate(-90 59.2 273)">GND</text>
</g>
<text font-size="2.7" fill="#800000" x="193.6" y="69.9" transform="rotate(-90 193.6 69.9)">OSHW</text>
<g font-size="2.3" fill="#808080">
<text x="120.1" y="80" transform="rotate(-180 120.1 80)">2</text>
<text x="127.6" y="80" transform="rotate(-180 127.6 80)">1</text>
<text x="42.5" y="88" transform="rotate(-90 42.5 88)">13</text>
<text x="47.9" y="88" transform="rotate(-90 47.9 88)">16</text>
<text x="50.7" y="88" transform="rotate(-90 50.7 88)">18</text>
<text x="53.4" y="88" transform="rotate(-90 53.4 88)">15</text>
<text x="56.1" y="88" transform="rotate(-90 56.1 88)">17</text>
<text x="61.6" y="88" transform="rotate(-90 61.6 88)">14</text>
<text x="64.3" y="88" transform="rotate(-90 64.3 88)">19</text>
<text x="69.7" y="88" transform="rotate(-90 69.7 88)">3</text>
<text x="72.5" y="88" transform="rotate(-90 72.5 88)">2</text>
<text x="77.9" y="88" transform="rotate(-90 77.9 88)">21</text>
<text x="80.6" y="88" transform="rotate(-90 80.6 88)">25</text>
<text x="83.3" y="88" transform="rotate(-90 83.3 88)">26</text>
<text x="86.1" y="88" transform="rotate(-90 86.1 88)">27</text>
<text x="88.8" y="88" transform="rotate(-90 88.8 88)">1</text>
<text x="120.1" y="88.2" transform="rotate(-180 120.1 88.2)">2</text>
<text x="127.6" y="88.2" transform="rotate(-180 127.6 88.2)">1</text>
<text x="49.1" y="95.7" transform="rotate(-90 49.1 95.7)">CS</text>
<text x="140.5" y="93.5" transform="rotate(-90 140.5 93.5)">5</text>
<text x="146" y="93.5" transform="rotate(-90 146 93.5)">6</text>
<text x="43.7" y="97" transform="rotate(-90 43.7 97)">IRQ</text>
<text x="51.9" y="97.1" transform="rotate(-90 51.9 97.1)">SCK</text>
<text x="54.6" y="98.6" transform="rotate(-90 54.6 98.6)">MOSI</text>
<text x="57.3" y="98.6" transform="rotate(-90 57.3 98.6)">MISO</text>
<text x="62.8" y="97.3" transform="rotate(-90 62.8 97.3)">TXD</text>
<text x="65.5" y="97.4" transform="rotate(-90 65.5 97.4)">RXD</text>
<text x="70.9" y="97.3" transform="rotate(-90 70.9 97.3)">SDA</text>
<text x="73.6" y="96.9" transform="rotate(-90 73.6 96.9)">SCL</text>
<text x="79.1" y="101.9" transform="rotate(-90 79.1 101.9)">RTC/IO1</text>
<text x="81.8" y="96.8" transform="rotate(-90 81.8 96.8)">IO3</text>
<text x="84.5" y="100.2" transform="rotate(-90 84.5 100.2)">15/IO4</text>
<text x="87.3" y="100.2" transform="rotate(-90 87.3 100.2)">16/IO5</text>
<text x="90" y="100.2" transform="rotate(-90 90 100.2)">18/IO6</text>
<text x="141.7" y="102.7" transform="rotate(-90 141.7 102.7)">SDA</text>
<text x="147.2" y="102.3" transform="rotate(-90 147.2 102.3)">SCL</text>
<text x="141.7" y="115.3" transform="rotate(-90 141.7 115.3)">VCC</text>
<text x="147.2" y="115.3" transform="rotate(-90 147.2 115.3)">GND</text>
<text x="43.7" y="120.7" transform="rotate(-90 43.7 120.7)">EN</text>
<text x="49.1" y="120.7" transform="rotate(-90 49.1 120.7)">WAKE</text>
<text x="54.6" y="120.7" transform="rotate(-90 54.6 120.7)">RESET</text>
<text x="60" y="120.7" transform="rotate(-90 60 120.7)">SDIO/SPI_CFG</text>
<text x="65.5" y="120.7" transform="rotate(-90 65.5 120.7)">TP_1P3V</text>
<text x="73.7" y="120.7" transform="rotate(-90 73.7 120.7)">VCCIO</text>
<text x="81.8" y="120.7" transform="rotate(-90 81.8 120.7)">VBAT</text>
<text x="90" y="120.7" transform="rotate(-90 90 120.7)">GND</text>
<text x="131" y="125.6" transform="rotate(-90 131 125.6)">3</text>
<text x="140.5" y="121.5" transform="rotate(-90 140.5 121.5)">8</text>
<text x="146" y="121.5" transform="rotate(-90 146 121.5)">4</text>
<text x="42.5" y="128.3" transform="rotate(-90 42.5 128.3)">22</text>
<text x="47.9" y="128.3" transform="rotate(-90 47.9 128.3)">11</text>
<text x="53.4" y="127" transform="rotate(-90 53.4 127)">4</text>
<text x="58.8" y="128.3" transform="rotate(-90 58.8 128.3)">10</text>
<text x="64.3" y="128.3" transform="rotate(-90 64.3 128.3)">24</text>
<text x="72.5" y="128.3" transform="rotate(-90 72.5 128.3)">23</text>
<text x="80.6" y="128.3" transform="rotate(-90 80.6 128.3)">20</text>
<text x="88.8" y="129.5" transform="rotate(-90 88.8 129.5)">9*4</text>
<text x="135.7" y="129" transform="rotate(-180 135.7 129)">2</text>
<text x="131" y="133" transform="rotate(-90 131 133)">1</text>
<text x="175.2" y="142.7" transform="rotate(-180 175.2 142.7)">20</text>
<text x="188.2" y="142.7" transform="rotate(-180 188.2 142.7)">10</text>
<text x="69.7" y="177.3" transform="rotate(-90 69.7 177.3)">1*2</text>
<text x="180" y="177.3" transform="rotate(-90 180 177.3)">2*2</text>
<text x="34.3" y="190.9" transform="rotate(-90 34.3 190.9)">2</text>
<text x="37.1" y="190.9" transform="rotate(-90 37.1 190.9)">2</text>
<text x="47.9" y="190.9" transform="rotate(-90 47.9 190.9)">2</text>
<text x="53.4" y="190.9" transform="rotate(-90 53.4 190.9)">2</text>
<text x="61.6" y="190.9" transform="rotate(-90 61.6 190.9)">2</text>
<text x="69.7" y="187.3" transform="rotate(-90 69.7 187.3)">2*2</text>
<text x="181.2" y="186" transform="rotate(-90 181.2 186)">VOUT</text>
<text x="181.2" y="191.5" transform="rotate(-90 181.2 191.5)">VIN</text>
<text x="184.7" y="188.3" transform="rotate(-90 184.7 188.3)">GND</text>
<text x="187.5" y="186.2" transform="rotate(-180 187.5 186.2)">1</text>
<text x="180" y="195.7" transform="rotate(-90 180 195.7)">3</text>
<text x="34.3" y="198.4" transform="rotate(-90 34.3 198.4)">1</text>
<text x="37.1" y="198.4" transform="rotate(-90 37.1 198.4)">1</text>
<text x="47.9" y="198.4" transform="rotate(-90 47.9 198.4)">1</text>
<text x="53.4" y="198.4" transform="rotate(-90 53.4 198.4)">1</text>
<text x="61.6" y="198.4" transform="rotate(-90 61.6 198.4)">1</text>
<text x="41" y="214.1" transform="rotate(-90 41 214.1)">2</text>
<text x="46.4" y="214.1" transform="rotate(-90 46.4 214.1)">4</text>
<text x="54.6" y="214.1" transform="rotate(-90 54.6 214.1)">7</text>
<text x="57.3" y="214.1" transform="rotate(-90 57.3 214.1)">8</text>
<text x="114.7" y="214.6" transform="rotate(-90 114.7 214.6)">18</text>
<text x="117.4" y="214.6" transform="rotate(-90 117.4 214.6)">16</text>
<text x="120.1" y="214.6" transform="rotate(-90 120.1 214.6)">14</text>
<text x="122.8" y="214.6" transform="rotate(-90 122.8 214.6)">12</text>
<text x="141.9" y="214.6" transform="rotate(-90 141.9 214.6)">9</text>
<text x="144.6" y="214.6" transform="rotate(-90 144.6 214.6)">7</text>
<text x="147.3" y="214.6" transform="rotate(-90 147.3 214.6)">5</text>
<text x="150.1" y="214.6" transform="rotate(-90 150.1 214.6)">3</text>
<text x="35.5" y="217.8" transform="rotate(-90 35.5 217.8)">RX/0</text>
<text x="38.2" y="217.7" transform="rotate(-90 38.2 217.7)">TX/1</text>
<text x="43.7" y="220.1" transform="rotate(-90 43.7 220.1)">PWM/3</text>
<text x="49.1" y="220.1" transform="rotate(-90 49.1 220.1)">PWM/5</text>
<text x="51.9" y="220.1" transform="rotate(-90 51.9 220.1)">PWM/6</text>
<text x="60" y="220.1" transform="rotate(-90 60 220.1)">PWM/9</text>
<text x="68.2" y="221.8" transform="rotate(-90 68.2 221.8)">MISO/12</text>
<text x="70.9" y="220.3" transform="rotate(-90 70.9 220.3)">SCK/13</text>
<text x="76.4" y="218.4" transform="rotate(-90 76.4 218.4)">MOSI</text>
<text x="79.1" y="218.4" transform="rotate(-90 79.1 218.4)">MISO</text>
<text x="81.8" y="216.9" transform="rotate(-90 81.8 216.9)">SCK</text>
<text x="87.3" y="217.1" transform="rotate(-90 87.3 217.1)">SDA</text>
<text x="90" y="216.7" transform="rotate(-90 90 216.7)">SCL</text>
<text x="62.8" y="224.9" transform="rotate(-90 62.8 224.9)">PWM/SS/10</text>
<text x="65.5" y="227.9" transform="rotate(-90 65.5 227.9)">PWM/MOSI/11</text>
<text x="115.9" y="222.3" transform="rotate(-90 115.9 222.3)">Y1</text>
<text x="118.6" y="222.3" transform="rotate(-90 118.6 222.3)">Y2</text>
<text x="121.3" y="222.3" transform="rotate(-90 121.3 222.3)">Y3</text>
<text x="124" y="222.3" transform="rotate(-90 124 222.3)">Y4</text>
<text x="143.1" y="222.3" transform="rotate(-90 143.1 222.3)">Y1</text>
<text x="145.8" y="222.3" transform="rotate(-90 145.8 222.3)">Y2</text>
<text x="148.5" y="222.3" transform="rotate(-90 148.5 222.3)">Y3</text>
<text x="151.2" y="222.3" transform="rotate(-90 151.2 222.3)">Y4</text>
<text x="115.9" y="231" transform="rotate(-90 115.9 231)">A1</text>
<text x="118.6" y="231" transform="rotate(-90 118.6 231)">A2</text>
<text x="121.3" y="231" transform="rotate(-90 121.3 231)">A3</text>
<text x="124" y="231" transform="rotate(-90 124 231)">A4</text>
<text x="129.5" y="231" transform="rotate(-90 129.5 231)">G</text>
<text x="143.1" y="231" transform="rotate(-90 143.1 231)">A1</text>
<text x="145.8" y="231" transform="rotate(-90 145.8 231)">A2</text>
<text x="148.5" y="231" transform="rotate(-90 148.5 231)">A3</text>
<text x="151.3" y="231" transform="rotate(-90 151.3 231)">A4</text>
<text x="156.7" y="231" transform="rotate(-90 156.7 231)">G</text>
<text x="114.7" y="237.3" transform="rotate(-90 114.7 237.3)">2</text>
<text x="117.4" y="237.3" transform="rotate(-90 117.4 237.3)">4</text>
<text x="120.1" y="237.3" transform="rotate(-90 120.1 237.3)">6</text>
<text x="122.8" y="237.3" transform="rotate(-90 122.8 237.3)">8</text>
<text x="128.3" y="237.3" transform="rotate(-90 128.3 237.3)">1</text>
<text x="141.9" y="238.5" transform="rotate(-90 141.9 238.5)">11</text>
<text x="144.6" y="238.5" transform="rotate(-90 144.6 238.5)">13</text>
<text x="147.3" y="238.5" transform="rotate(-90 147.3 238.5)">15</text>
<text x="150.1" y="238.5" transform="rotate(-90 150.1 238.5)">17</text>
<text x="155.5" y="238.5" transform="rotate(-90 155.5 238.5)">19</text>
<text x="35.5" y="240.5" transform="rotate(-90 35.5 240.5)">VIN</text>
<text x="38.3" y="240.5" transform="rotate(-90 38.3 240.5)">5V</text>
<text x="41" y="240.5" transform="rotate(-90 41 240.5)">3V3</text>
<text x="43.7" y="240.5" transform="rotate(-90 43.7 240.5)">GND</text>
<text x="46.4" y="240.5" transform="rotate(-90 46.4 240.5)">GND</text>
<text x="49.1" y="240.5" transform="rotate(-90 49.1 240.5)">GND</text>
<text x="54.6" y="240.5" transform="rotate(-90 54.6 240.5)">RESET</text>
<text x="60" y="240.5" transform="rotate(-90 60 240.5)">IOREF</text>
<text x="65.5" y="240.5" transform="rotate(-90 65.5 240.5)">ATN</text>
<text x="70.9" y="240.5" transform="rotate(-90 70.9 240.5)">AREF</text>
<text x="76.4" y="240.5" transform="rotate(-90 76.4 240.5)">A0/14</text>
<text x="79.1" y="240.5" transform="rotate(-90 79.1 240.5)">A1/15</text>
<text x="81.8" y="240.5" transform="rotate(-90 81.8 240.5)">A2/16</text>
<text x="84.5" y="240.5" transform="rotate(-90 84.5 240.5)">A3/17</text>
<text x="87.3" y="240.5" transform="rotate(-90 87.3 240.5)">A4/18/SDA</text>
<text x="90" y="240.5" transform="rotate(-90 90 240.5)">A5/19/SCL</text>
<text x="39.8" y="256.3" transform="rotate(-90 39.8 256.3)">2</text>
<text x="64.3" y="252.2" transform="rotate(-90 64.3 252.2)">2</text>
<text x="39.8" y="263.7" transform="rotate(-90 39.8 263.7)">1</text>
<text x="53.4" y="259" transform="rotate(-90 53.4 259)">2*2</text>
<text x="64.3" y="259.6" transform="rotate(-90 64.3 259.6)">1</text>
<text x="53.4" y="269" transform="rotate(-90 53.4 269)">1*2</text>
</g>
<text font-size="2.1" fill="#800000" x="193.4" y="84.1" transform="rotate(-90 193.4 84.1)">Watterott</text>
<g font-size="1.9" fill="#808080">
<text x="85.2" y="31.3" transform="rotate(-180 85.2 31.3)">IO18</text>
<text x="85.2" y="43.6" transform="rotate(-180 85.2 43.6)">IO16</text>
<text x="85.2" y="55.8" transform="rotate(-180 85.2 55.8)">IO15</text>
<text x="141.6" y="75.6" transform="rotate(-90 141.6 75.6)">SDA</text>
<text x="147" y="75.6" transform="rotate(-90 147 75.6)">SCL</text>
<text x="43.6" y="78.3" transform="rotate(-90 43.6 78.3)">LV_INT</text>
<text x="49" y="78.3" transform="rotate(-90 49 78.3)">LV_CS</text>
<text x="51.7" y="78.3" transform="rotate(-90 51.7 78.3)">LV_SCK</text>
<text x="54.5" y="78.3" transform="rotate(-90 54.5 78.3)">LV_MOSI</text>
<text x="57.2" y="78.3" transform="rotate(-90 57.2 78.3)">LV_MISO</text>
<text x="62.6" y="78.3" transform="rotate(-90 62.6 78.3)">LV_TX</text>
<text x="65.3" y="78.3" transform="rotate(-90 65.3 78.3)">LV_RX</text>
<text x="84.4" y="78.3" transform="rotate(-90 84.4 78.3)">IO15</text>
<text x="87.1" y="78.3" transform="rotate(-90 87.1 78.3)">IO16</text>
<text x="89.9" y="78.3" transform="rotate(-90 89.9 78.3)">IO18</text>
<text x="113.7" y="83" transform="rotate(-180 113.7 83)">IOREF</text>
<text x="177.7" y="113.7" transform="rotate(-90 177.7 113.7)">Released under the Creative Commons Attribution Share-Alike</text>
<text x="179.7" y="113.7" transform="rotate(-90 179.7 113.7)">License http://creativecommons.org/licenses/by-sa/4.0/</text>
<text x="183.8" y="113.7" transform="rotate(-90 183.8 113.7)">Designed by Andreas Watterott (Watterott electronic)</text>
<text x="185.8" y="113.7" transform="rotate(-90 185.8 113.7)">Inspired by the original Arduino WiFi Shield 101 - http://arduino.cc</text>
<text x="53.8" y="136.8" transform="rotate(-90 53.8 136.8)">LV_RST</text>
<text x="141.6" y="138.1" transform="rotate(-90 141.6 138.1)">IOREF</text>
<text x="177.7" y="140.2" transform="rotate(-180 177.7 140.2)">VCC</text>
<text x="186.6" y="140.2" transform="rotate(-180 186.6 140.2)">GND</text>
<text x="35.4" y="173.6" transform="rotate(-90 35.4 173.6)">LV_TX</text>
<text x="38.1" y="173.6" transform="rotate(-90 38.1 173.6)">HV_RX</text>
<text x="49" y="173.6" transform="rotate(-90 49 173.6)">HV_RST</text>
<text x="54.5" y="173.6" transform="rotate(-90 54.5 173.6)">HV_INT</text>
<text x="62.6" y="173.6" transform="rotate(-90 62.6 173.6)">HV_CS</text>
<text x="76.2" y="195.4" transform="rotate(-90 76.2 195.4)">HV_MOSI</text>
<text x="79" y="195.4" transform="rotate(-90 79 195.4)">HV_MISO</text>
<text x="81.7" y="195.4" transform="rotate(-90 81.7 195.4)">HV_SCK</text>
<text x="87.1" y="195.4" transform="rotate(-90 87.1 195.4)">SDA</text>
<text x="89.9" y="195.4" transform="rotate(-90 89.9 195.4)">SCL</text>
<text x="115.7" y="204.9" transform="rotate(-90 115.7 204.9)">LV_RST</text>
<text x="118.4" y="204.9" transform="rotate(-90 118.4 204.9)">HV_INT</text>
<text x="121.2" y="204.9" transform="rotate(-90 121.2 204.9)">LV_CS</text>
<text x="123.9" y="204.9" transform="rotate(-90 123.9 204.9)">LV_RX</text>
<text x="142.9" y="204.9" transform="rotate(-90 142.9 204.9)">LV_MOSI</text>
<text x="145.7" y="204.9" transform="rotate(-90 145.7 204.9)">HV_MISO</text>
<text x="151.1" y="204.9" transform="rotate(-90 151.1 204.9)">LV_SCK</text>
<text x="118.4" y="252" transform="rotate(-90 118.4 252)">LV_INT</text>
<text x="121.2" y="251.4" transform="rotate(-90 121.2 251.4)">HV_CS</text>
<text x="123.9" y="251.5" transform="rotate(-90 123.9 251.5)">HV_RX</text>
<text x="156.6" y="251.4" transform="rotate(-90 156.6 251.4)">HV_CS</text>
<text x="115.7" y="252.6" transform="rotate(-90 115.7 252.6)">HV_RST</text>
<text x="142.9" y="253.8" transform="rotate(-90 142.9 253.8)">HV_MOSI</text>
<text x="145.7" y="253.5" transform="rotate(-90 145.7 253.5)">LV_MISO</text>
<text x="151.1" y="252.5" transform="rotate(-90 151.1 252.5)">HV_SCK</text>
<text x="59.9" y="263.3" transform="rotate(-90 59.9 263.3)">IOREF</text>
<text x="65.3" y="270" transform="rotate(-90 65.3 270)">HV_INT</text>
</g>
</svg>
